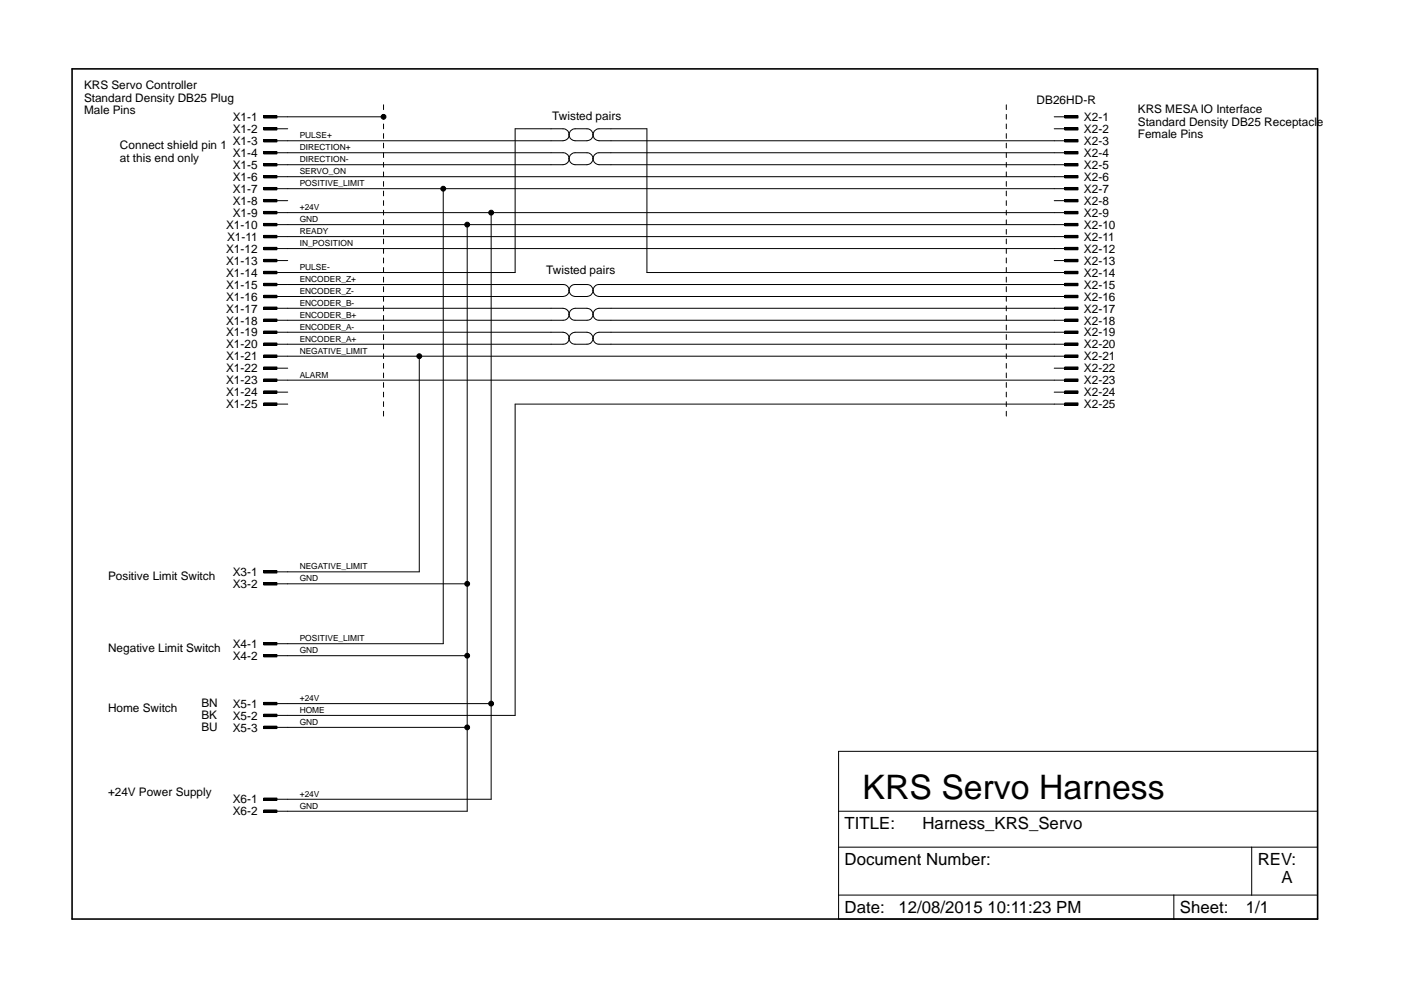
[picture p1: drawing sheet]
<svg xmlns="http://www.w3.org/2000/svg" width="297mm" height="210mm" viewBox="0 0 297 210" stroke-linecap="round" stroke-linejoin="round" font-family="sans-serif">
<g fill="none" stroke="#000" stroke-width=".21">
<path d="M55.9 24.5h2.8v.5h-2.8zM55.9 27.1h2.8v.5h-2.8zM55.9 29.6h2.8v.5h-2.8zM55.9 32.1h2.8v.5h-2.8zM55.9 34.7h2.8v.5h-2.8zM55.9 37.2h2.8v.5h-2.8zM55.9 39.8h2.8v.5h-2.8zM58.5 32.4h60.9a1.27 1.27 0 0 1 1.2 1.3M58.5 24.8h22.8M58.5 27.3h2.5M58.5 37.5h167.5M81.3 22.2v1"/>
<path d="M81.3 24.3v1M81.3 26.3v1M81.3 28.3v1M81.3 30.4v1M81.3 32.4v1M81.3 34.4v1M81.3 36.4v1.1M81.3 38.5v1M120.6 33.7a1.34 1.34 0 0 0 1.3 1.2h2.6a1.27 1.27 0 0 0 1.2-1.2M120.6 33.7a1.25 1.25 0 0 1-1.2 1.2h-60.9M120.6 33.7a1.27 1.27 0 0 1 1.3-1.3h2.6a1.27 1.27 0 0 1 1.2 1.3M120.6 28.6a1.19 1.19 0 0 0-1.2-1.3h-10.2v30.5h-50.7"/>
<path d="M120.6 28.6a1.27 1.27 0 0 0 1.3 1.2h2.6a1.27 1.27 0 0 0 1.2-1.2M120.6 28.6a1.19 1.19 0 0 1-1.2 1.2h-60.9M120.6 28.6a1.27 1.27 0 0 1 1.3-1.3h2.6a1.27 1.27 0 0 1 1.2 1.3M125.7 33.7a1.34 1.34 0 0 0 1.3 1.2h99M125.7 28.6a1.27 1.27 0 0 0 1.3 1.2h99M125.7 28.6a1.27 1.27 0 0 1 1.3-1.3h10.2v30.5h88.8M213.4 22.2v1M213.4 24.3v1M213.4 26.3v1M213.4 28.3v1M213.4 30.4v1M213.4 32.4v1"/>
<path d="M213.4 34.4v1M213.4 36.4v1.1M213.4 38.5v1M223.5 24.8h2.5M223.5 27.3h2.5M225.8 24.5h2.8v.5h-2.8zM225.8 27.1h2.8v.5h-2.8zM225.8 29.6h2.8v.5h-2.8zM225.8 32.1h2.8v.5h-2.8zM225.8 34.7h2.8v.5h-2.8zM225.8 37.2h2.8v.5h-2.8zM225.8 39.8h2.8v.5h-2.8z"/>
<path d="M226 32.4h-99a1.34 1.34 0 0 0-1.3 1.3M55.9 42.3h2.8v.5h-2.8zM55.9 44.8h2.8v.5h-2.8zM55.9 47.4h2.8v.5h-2.8zM55.9 49.9h2.8v.5h-2.8zM55.9 52.5h2.8v.5h-2.8zM55.9 55h2.8v.5h-2.8zM55.9 57.5h2.8v.5h-2.8zM58.5 40h167.5M58.5 42.5h2.5M58.5 45.1h167.5M58.5 47.6h167.5"/>
<path d="M58.5 50.2h167.5M58.5 52.7h167.5M58.5 55.2h2.5M81.3 40.5v1M81.3 42.5v1.1M81.3 44.6v1M81.3 46.6v1M81.3 48.6v1.1M81.3 50.7v1M81.3 52.7v1M81.3 54.7v1.1M81.3 56.7v1.1"/>
<path d="M81.3 58.8v1M94 40v96.5h-35.5M99.1 47.6v124.4h-40.6M104.1 45.1v124.4h-45.6M213.4 40.5v1M213.4 42.5v1.1M213.4 44.6v1M213.4 46.6v1M213.4 48.6v1.1M213.4 50.7v1M213.4 52.7v1M213.4 54.7v1.1"/>
<path d="M213.4 56.7v1.1M213.4 58.8v1M223.5 42.5h2.5M223.5 55.2h2.5M225.8 42.3h2.8v.5h-2.8zM225.8 44.8h2.8v.5h-2.8zM225.8 47.4h2.8v.5h-2.8zM225.8 49.9h2.8v.5h-2.8zM225.8 52.5h2.8v.5h-2.8zM225.8 55h2.8v.5h-2.8zM225.8 57.5h2.8v.5h-2.8zM55.9 60.1h2.8v.5h-2.8z"/>
<path d="M55.9 62.6h2.8v.5h-2.8zM55.9 65.1h2.8v.5h-2.8zM55.9 67.6h2.8v.6h-2.8zM55.9 70.2h2.8v.5h-2.8zM55.9 72.7h2.8v.5h-2.8zM55.9 75.3h2.8v.5h-2.8zM55.9 77.8h2.8v.5h-2.8zM58.5 60.3h60.9a1.19 1.19 0 0 1 1.2 1.3M58.5 65.4h60.9a1.27 1.27 0 0 1 1.2 1.2M58.5 70.4h60.9a1.27 1.27 0 0 1 1.2 1.3M58.5 75.5h167.5M58.5 78.1h2.5"/>
<path d="M81.3 60.8v1M81.3 62.8v1.1M81.3 64.9v1M81.3 66.9v1M81.3 68.9v1.1M81.3 71v1M81.3 73v1M81.3 75v1M81.3 77v1.1M81.3 79.1v1M88.9 75.5v45.7h-30.4M120.6 61.6a1.34 1.34 0 0 0 1.3 1.3h2.6a1.27 1.27 0 0 0 1.2-1.3"/>
<path d="M120.6 61.6a1.25 1.25 0 0 1-1.2 1.3h-60.9M120.6 61.6a1.27 1.27 0 0 1 1.3-1.3h2.6a1.19 1.19 0 0 1 1.2 1.3M120.6 66.6a1.27 1.27 0 0 0 1.3 1.3h2.6a1.19 1.19 0 0 0 1.2-1.3M120.6 66.6a1.19 1.19 0 0 1-1.2 1.3h-60.9M120.6 66.6a1.34 1.34 0 0 1 1.3-1.2h2.6a1.27 1.27 0 0 1 1.2 1.2M120.6 71.7a1.27 1.27 0 0 0 1.3 1.3h2.6a1.19 1.19 0 0 0 1.2-1.3M120.6 71.7a1.19 1.19 0 0 1-1.2 1.3h-60.9M120.6 71.7a1.34 1.34 0 0 1 1.3-1.3h2.6a1.27 1.27 0 0 1 1.2 1.3M125.7 61.6a1.34 1.34 0 0 0 1.3 1.3h99M125.7 66.6a1.27 1.27 0 0 0 1.3 1.3h99M125.7 71.7a1.27 1.27 0 0 0 1.3 1.3h99M213.4 60.8v1"/>
<path d="M213.4 62.8v1.1M213.4 64.9v1M213.4 66.9v1M213.4 68.9v1.1M213.4 71v1M213.4 73v1M213.4 75v1M213.4 77v1.1M213.4 79.1v1M223.5 78.1h2.5M225.8 60.1h2.8v.5h-2.8zM225.8 62.6h2.8v.5h-2.8z"/>
<path d="M225.8 65.1h2.8v.5h-2.8zM225.8 67.6h2.8v.6h-2.8zM225.8 70.2h2.8v.5h-2.8zM225.8 72.7h2.8v.5h-2.8zM225.8 75.3h2.8v.5h-2.8zM225.8 77.8h2.8v.5h-2.8zM226 60.3h-99a1.25 1.25 0 0 0-1.3 1.3M226 65.4h-99a1.34 1.34 0 0 0-1.3 1.2M226 70.4h-99a1.34 1.34 0 0 0-1.3 1.3M55.9 80.3h2.8v.6h-2.8zM55.9 82.9h2.8v.5h-2.8zM55.9 85.4h2.8v.5h-2.8z"/>
<path d="M58.5 80.6h167.5M58.5 83.1h2.5M58.5 85.7h2.5M81.3 81.1v1M81.3 83.1v1.1M81.3 85.2v1M81.3 87.2v1M213.4 81.1v1M213.4 83.1v1.1M213.4 85.2v1M213.4 87.2v1M223.5 83.1h2.5"/>
<path d="M225.8 80.3h2.8v.6h-2.8zM225.8 82.9h2.8v.5h-2.8zM225.8 85.4h2.8v.5h-2.8zM226 85.7h-116.8v66h-50.7M55.9 121h2.8v.5h-2.8zM55.9 123.5h2.8v.5h-2.8zM55.9 136.2h2.8v.5h-2.8zM55.9 138.8h2.8v.5h-2.8zM58.5 123.8h40.6M58.5 139h40.6M55.9 148.9h2.8v.5h-2.8zM55.9 151.4h2.8v.5h-2.8z"/>
<path d="M55.9 154h2.8v.5h-2.8zM58.5 149.2h45.6M58.5 154.2h40.6M177.8 159.3h101.6v35.6h-101.6zM55.9 169.2h2.8v.5h-2.8zM55.9 171.7h2.8v.6h-2.8zM177.8 179.6h101.6M177.8 172h101.6M265.4 179.6v10.2M177.8 189.8h101.6M248.9 189.8v5.1"/>
<circle cx="81.3" cy="24.8" r=".51"/>
<circle cx="94" cy="40" r=".51"/>
<circle cx="99.1" cy="47.6" r=".51"/>
<circle cx="104.1" cy="45.1" r=".51"/>
<circle cx="88.9" cy="75.5" r=".51"/>
<circle cx="99.1" cy="123.8" r=".51"/>
<circle cx="99.1" cy="139" r=".51"/>
<circle cx="99.1" cy="154.2" r=".51"/>
<circle cx="104.1" cy="149.2" r=".51"/>
</g>
<path d="M15.3 14.6h264.1v180.3h-264.1z" fill="none" stroke="#000" stroke-width=".34"/>
<g fill="#000">
<path d="M55.9 24.5h2.8v.5h-2.8z" fill-rule="evenodd"/>
<path d="M55.9 27.1h2.8v.5h-2.8z" fill-rule="evenodd"/>
<path d="M55.9 29.6h2.8v.5h-2.8z" fill-rule="evenodd"/>
<path d="M55.9 32.1h2.8v.5h-2.8z" fill-rule="evenodd"/>
<path d="M55.9 34.7h2.8v.5h-2.8z" fill-rule="evenodd"/>
<path d="M55.9 37.2h2.8v.5h-2.8z" fill-rule="evenodd"/>
<path d="M55.9 39.8h2.8v.5h-2.8z" fill-rule="evenodd"/>
<path d="M225.8 24.5h2.8v.5h-2.8z" fill-rule="evenodd"/>
<path d="M225.8 27.1h2.8v.5h-2.8z" fill-rule="evenodd"/>
<path d="M225.8 29.6h2.8v.5h-2.8z" fill-rule="evenodd"/>
<path d="M225.8 32.1h2.8v.5h-2.8z" fill-rule="evenodd"/>
<path d="M225.8 34.7h2.8v.5h-2.8z" fill-rule="evenodd"/>
<path d="M225.8 37.2h2.8v.5h-2.8z" fill-rule="evenodd"/>
<path d="M225.8 39.8h2.8v.5h-2.8z" fill-rule="evenodd"/>
<path d="M55.9 42.3h2.8v.5h-2.8z" fill-rule="evenodd"/>
<path d="M55.9 44.8h2.8v.5h-2.8z" fill-rule="evenodd"/>
<path d="M55.9 47.4h2.8v.5h-2.8z" fill-rule="evenodd"/>
<path d="M55.9 49.9h2.8v.5h-2.8z" fill-rule="evenodd"/>
<path d="M55.9 52.5h2.8v.5h-2.8z" fill-rule="evenodd"/>
<path d="M55.9 55h2.8v.5h-2.8z" fill-rule="evenodd"/>
<path d="M55.9 57.5h2.8v.5h-2.8z" fill-rule="evenodd"/>
<path d="M225.8 42.3h2.8v.5h-2.8z" fill-rule="evenodd"/>
<path d="M225.8 44.8h2.8v.5h-2.8z" fill-rule="evenodd"/>
<path d="M225.8 47.4h2.8v.5h-2.8z" fill-rule="evenodd"/>
<path d="M225.8 49.9h2.8v.5h-2.8z" fill-rule="evenodd"/>
<path d="M225.8 52.5h2.8v.5h-2.8z" fill-rule="evenodd"/>
<path d="M225.8 55h2.8v.5h-2.8z" fill-rule="evenodd"/>
<path d="M225.8 57.5h2.8v.5h-2.8z" fill-rule="evenodd"/>
<path d="M55.9 60.1h2.8v.5h-2.8z" fill-rule="evenodd"/>
<path d="M55.9 62.6h2.8v.5h-2.8z" fill-rule="evenodd"/>
<path d="M55.9 65.1h2.8v.5h-2.8z" fill-rule="evenodd"/>
<path d="M55.9 67.6h2.8v.6h-2.8z" fill-rule="evenodd"/>
<path d="M55.9 70.2h2.8v.5h-2.8z" fill-rule="evenodd"/>
<path d="M55.9 72.7h2.8v.5h-2.8z" fill-rule="evenodd"/>
<path d="M55.9 75.3h2.8v.5h-2.8z" fill-rule="evenodd"/>
<path d="M55.9 77.8h2.8v.5h-2.8z" fill-rule="evenodd"/>
<path d="M225.8 60.1h2.8v.5h-2.8z" fill-rule="evenodd"/>
<path d="M225.8 62.6h2.8v.5h-2.8z" fill-rule="evenodd"/>
<path d="M225.8 65.1h2.8v.5h-2.8z" fill-rule="evenodd"/>
<path d="M225.8 67.6h2.8v.6h-2.8z" fill-rule="evenodd"/>
<path d="M225.8 70.2h2.8v.5h-2.8z" fill-rule="evenodd"/>
<path d="M225.8 72.7h2.8v.5h-2.8z" fill-rule="evenodd"/>
<path d="M225.8 75.3h2.8v.5h-2.8z" fill-rule="evenodd"/>
<path d="M225.8 77.8h2.8v.5h-2.8z" fill-rule="evenodd"/>
<path d="M55.9 80.3h2.8v.6h-2.8z" fill-rule="evenodd"/>
<path d="M55.9 82.9h2.8v.5h-2.8z" fill-rule="evenodd"/>
<path d="M55.9 85.4h2.8v.5h-2.8z" fill-rule="evenodd"/>
<path d="M225.8 80.3h2.8v.6h-2.8z" fill-rule="evenodd"/>
<path d="M225.8 82.9h2.8v.5h-2.8z" fill-rule="evenodd"/>
<path d="M225.8 85.4h2.8v.5h-2.8z" fill-rule="evenodd"/>
<path d="M55.9 121h2.8v.5h-2.8z" fill-rule="evenodd"/>
<path d="M55.9 123.5h2.8v.5h-2.8z" fill-rule="evenodd"/>
<path d="M55.9 136.2h2.8v.5h-2.8z" fill-rule="evenodd"/>
<path d="M55.9 138.8h2.8v.5h-2.8z" fill-rule="evenodd"/>
<path d="M55.9 148.9h2.8v.5h-2.8z" fill-rule="evenodd"/>
<path d="M55.9 151.4h2.8v.5h-2.8z" fill-rule="evenodd"/>
<path d="M55.9 154h2.8v.5h-2.8z" fill-rule="evenodd"/>
<path d="M55.9 169.2h2.8v.5h-2.8z" fill-rule="evenodd"/>
<path d="M55.9 171.7h2.8v.6h-2.8z" fill-rule="evenodd"/>
<circle cx="81.3" cy="24.8" r=".51"/>
<circle cx="94" cy="40" r=".51"/>
<circle cx="99.1" cy="47.6" r=".51"/>
<circle cx="104.1" cy="45.1" r=".51"/>
<circle cx="88.9" cy="75.5" r=".51"/>
<circle cx="99.1" cy="123.8" r=".51"/>
<circle cx="99.1" cy="139" r=".51"/>
<circle cx="99.1" cy="154.2" r=".51"/>
<circle cx="104.1" cy="149.2" r=".51"/>
</g>
<text font-size="7.2" x="182.9" y="169.5">KRS Servo Harness</text>
<g font-size="3.6">
<text x="179.1" y="175.8">TITLE:</text>
<text x="195.6" y="175.8">Harness_KRS_Servo</text>
<text x="179.1" y="183.4">Document Number:</text>
<text x="266.7" y="183.4">REV:</text>
<text x="271.7" y="187.2">A</text>
<text x="179.1" y="193.6">Date:</text>
<text x="190.5" y="193.6">12/08/2015 10:11:23 PM</text>
<text x="250.1" y="193.6">Sheet:</text>
<text x="264.1" y="193.6">1/1</text>
</g>
<g font-size="2.5">
<text x="17.8" y="18.9">KRS Servo Controller</text>
<text x="17.8" y="21.6">Standard Density DB25 Plug</text>
<text x="219.8" y="22.1">DB26HD-R</text>
<text x="17.8" y="24.3">Male Pins</text>
<text x="49.4" y="25.7">X1-1</text>
<text x="49.4" y="28.2">X1-2</text>
<text x="117.1" y="25.5">Twisted pairs</text>
<text x="229.8" y="25.7">X2-1</text>
<text x="229.8" y="28.2">X2-2</text>
<text x="241.3" y="24">KRS MESA IO Interface</text>
<text x="241.3" y="26.7">Standard Density DB25 Receptacle</text>
<text x="241.3" y="29.3">Female Pins</text>
<text x="25.4" y="31.6">Connect shield pin 1</text>
<text x="25.4" y="34.3">at this end only</text>
<text x="49.4" y="30.7">X1-3</text>
<text x="49.4" y="33.3">X1-4</text>
<text x="49.4" y="35.8">X1-5</text>
<text x="229.8" y="30.7">X2-3</text>
<text x="229.8" y="33.3">X2-4</text>
<text x="229.8" y="35.8">X2-5</text>
<text x="49.4" y="38.4">X1-6</text>
<text x="49.4" y="40.9">X1-7</text>
<text x="229.8" y="38.4">X2-6</text>
<text x="229.8" y="40.9">X2-7</text>
<text x="49.4" y="43.4">X1-8</text>
<text x="49.4" y="46">X1-9</text>
<text x="229.8" y="43.4">X2-8</text>
<text x="229.8" y="46">X2-9</text>
<text x="48" y="48.5">X1-10</text>
<text x="48" y="53.6">X1-12</text>
<text x="48.1" y="51.1">X1-11</text>
<text x="229.8" y="48.5">X2-10</text>
<text x="229.8" y="51.1">X2-11</text>
<text x="229.8" y="53.6">X2-12</text>
<text x="48" y="56.1">X1-13</text>
<text x="48" y="58.7">X1-14</text>
<text x="115.8" y="58">Twisted pairs</text>
<text x="229.8" y="56.1">X2-13</text>
<text x="229.8" y="58.7">X2-14</text>
<text x="48" y="61.2">X1-15</text>
<text x="48" y="63.8">X1-16</text>
<text x="229.8" y="61.2">X2-15</text>
<text x="229.8" y="63.8">X2-16</text>
<text x="48" y="66.3">X1-17</text>
<text x="48" y="68.8">X1-18</text>
<text x="48" y="71.3">X1-19</text>
<text x="229.8" y="66.3">X2-17</text>
<text x="229.8" y="68.8">X2-18</text>
<text x="229.8" y="71.3">X2-19</text>
<text x="48" y="73.9">X1-20</text>
<text x="48" y="76.4">X1-21</text>
<text x="229.8" y="73.9">X2-20</text>
<text x="229.8" y="76.4">X2-21</text>
<text x="48" y="79">X1-22</text>
<text x="48" y="81.5">X1-23</text>
<text x="229.8" y="79">X2-22</text>
<text x="229.8" y="81.5">X2-23</text>
<text x="48" y="84">X1-24</text>
<text x="48" y="86.6">X1-25</text>
<text x="229.8" y="84">X2-24</text>
<text x="229.8" y="86.6">X2-25</text>
<text x="22.9" y="123">Positive Limit Switch</text>
<text x="49.4" y="122.1">X3-1</text>
<text x="49.4" y="124.7">X3-2</text>
<text x="49.4" y="137.4">X4-1</text>
<text x="22.9" y="138.3">Negative Limit Switch</text>
<text x="49.4" y="139.9">X4-2</text>
<text x="42.7" y="149.9">BN</text>
<text x="22.9" y="151">Home Switch</text>
<text x="42.7" y="152.5">BK</text>
<text x="42.7" y="155">BU</text>
<text x="49.4" y="150.1">X5-1</text>
<text x="49.4" y="152.6">X5-2</text>
<text x="49.4" y="155.2">X5-3</text>
<text x="22.9" y="168.7">+24V Power Supply</text>
<text x="49.4" y="170.3">X6-1</text>
<text x="49.4" y="172.9">X6-2</text>
</g>
<g font-size="1.8">
<text x="63.5" y="29.3">PULSE+</text>
<text x="63.5" y="31.9">DIRECTION+</text>
<text x="63.5" y="34.4">DIRECTION-</text>
<text x="63.5" y="37">SERVO_ON</text>
<text x="63.5" y="39.5">POSITIVE_LIMIT</text>
<text x="63.5" y="47.1">GND</text>
<text x="63.5" y="44.6">+24V</text>
<text x="63.5" y="52.2">IN_POSITION</text>
<text x="63.5" y="49.7">READY</text>
<text x="63.5" y="57.3">PULSE-</text>
<text x="63.5" y="59.8">ENCODER_Z+</text>
<text x="63.5" y="62.4">ENCODER_Z-</text>
<text x="63.5" y="64.9">ENCODER_B-</text>
<text x="63.5" y="69.9">ENCODER_A-</text>
<text x="63.5" y="67.4">ENCODER_B+</text>
<text x="63.5" y="72.5">ENCODER_A+</text>
<text x="63.5" y="75">NEGATIVE_LIMIT</text>
<text x="63.5" y="80.1">ALARM</text>
<text x="63.5" y="123.3">GND</text>
<text x="63.5" y="120.7">NEGATIVE_LIMIT</text>
<text x="63.5" y="136">POSITIVE_LIMIT</text>
<text x="63.5" y="138.5">GND</text>
<text x="63.5" y="148.7">+24V</text>
<text x="63.5" y="153.8">GND</text>
<text x="63.5" y="151.2">HOME</text>
<text x="63.5" y="171.5">GND</text>
<text x="63.5" y="169">+24V</text>
</g>
</svg>
